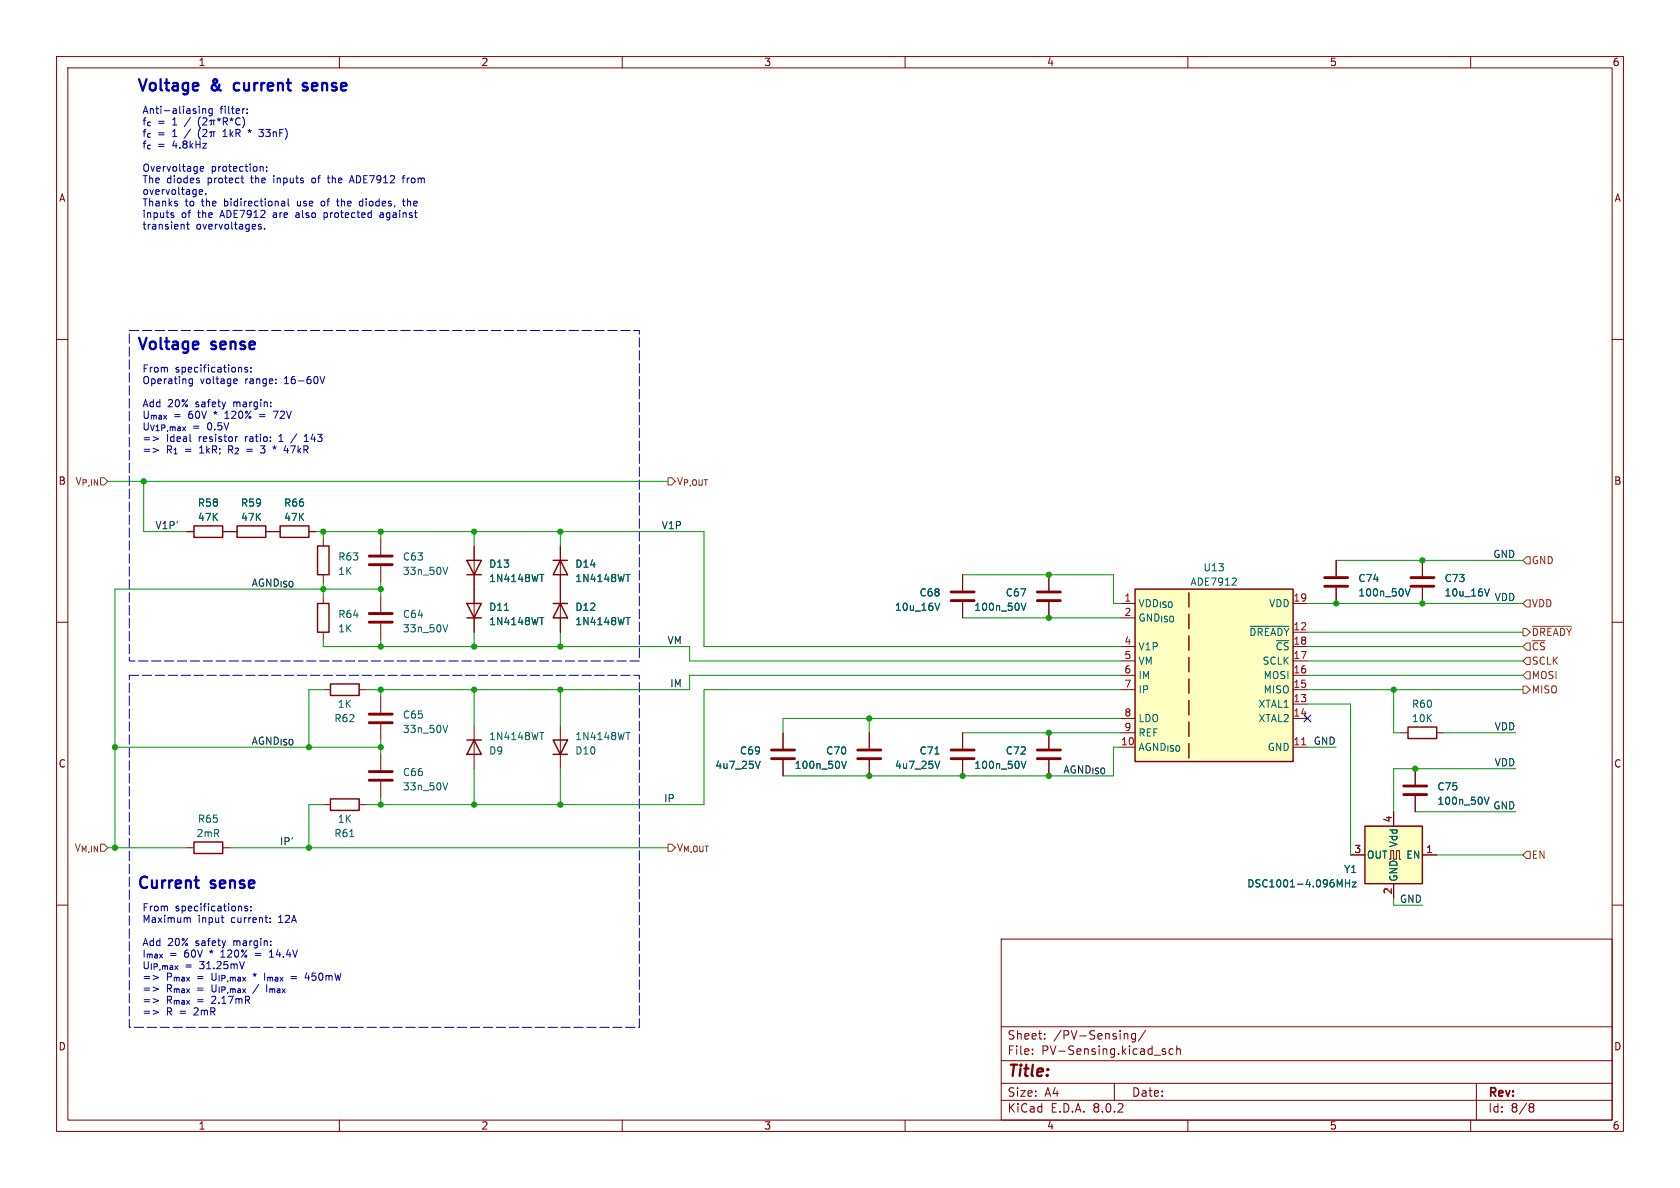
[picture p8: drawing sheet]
<svg xmlns="http://www.w3.org/2000/svg" width="297mm" height="210mm" viewBox="0 0 297 210" stroke-linecap="round" stroke-linejoin="round" font-family="sans-serif">
<g fill="none" stroke="#840000" stroke-width=".18">
<path d="M10 10h277v190h-277zM12 12h273v186h-273zM60 10v2M110 10v2M160 10v2M210 10v2M260 10v2M10 60h2M285 60h2M33 94h1.3M39.4 94h2.5M47 94h2.5"/>
<path d="M54.6 94h1.3M57.1 95.3v1.2M67.3 95.3v2.7M99.1 96.5v15.3M10 110h2M57.1 101.6v1.3M67.3 100.1v2.8M285 110h2M57.1 121.9h1.3M63.5 121.9h1.3M67.3 123.2v2.8M67.3 128v2.8"/>
<path d="M67.3 133.4v2.7M67.3 138.2v2.8M83.8 128.3v7.6M99.1 128.3v7.6M138.4 129.5v2.8M138.4 134.4v2.8M153.7 129.5v2.8M153.7 134.4v2.8M170.2 129.5v2.8M170.2 134.4v2.8M185.4 129.5v2.8M185.4 134.4v2.8"/>
<path d="M247.6 129.5h1.3M250.2 135.9v2.8M254 129.5h1.3M10 160h2M33 149.9h1.3M39.4 149.9h1.2M57.1 142.2h1.3M63.5 142.2h1.3M250.2 140.7v2.8M285 160h2M177 166h108v32h-108zM60 198v2"/>
<path d="M110 198v2M160 198v2M177 194.5h108M177 191.5h108M177 187.5h108M177 181.5h108M182.5 186.3v.1M182.5 185.5v.1M184.7 183.6v.1M184.7 182.8v.1M197 191.5v3M199.2 182.7l.2 .2v.8"/>
<path d="M200.7 182.7v1.2l-.2 .3-.4-.1M200.7 182.8l-.4-.1-.3 .3v.4l.2 .2h.5M202.5 182.1l-1.3 2M205.5 185.8l.5 .2 .1 .2-.2 .2-.4-.1M205.5 185.5h.5M207.4 185.5l-.4-.1-.3 .3v.4l.1 .2h.6M208 185.5l.2-.1 .4 .1 .1 .9M208 184.9v1.5M210 198v2M260 198v2M261 191.5v6.5M270.6 195.1h.3l.3 .3-.3 .3"/>
<path d="M270.6 195.7h.3M270.9 195.7l.2 .2 .1 .4-.3 .3h-.3"/>
</g>
<g fill="none" stroke="#840000" stroke-width=".25">
<path d="M34.3 93h5.1v2h-5.1zM41.9 93h5.1v2h-5.1zM49.5 93h5.1v2h-5.1zM56.1 96.5h2.1v5.1h-2.1zM97.8 99.1h2.5M99.1 99.1l1.2 2.5h-2.5zM97.8 106.7h2.5M99.1 106.7l1.2 2.5h-2.5zM58.4 120.9h5.1v2h-5.1zM82.5 130.8h2.6M83.8 130.8l1.3 2.6h-2.6zM97.8 130.8h2.5l-1.2 2.6z"/>
<path d="M97.8 133.4h2.5M248.9 128.5h5.1v2.1h-5.1zM34.3 148.8h5.1v2.1h-5.1zM58.4 141.2h5.1v2.1h-5.1z"/>
</g>
<g fill="none" stroke="#840000" stroke-width=".51">
<path d="M65.3 99.8h4M65.3 98.3h4M65.3 127.8h4M65.3 126.2h4M65.3 137.9h4M65.3 136.4h4M136.4 134.1h4.1M136.4 132.6h4.1M151.6 134.1h4.1M151.6 132.6h4.1M168.1 134.1h4.1M168.1 132.6h4.1"/>
<path d="M183.4 134.1h4.1M183.4 132.6h4.1M248.2 138.9h4M248.2 140.5h4"/>
</g>
<g fill="none" stroke="#006464" stroke-width=".18">
<path d="M79.2 100.3l-.5 1.2M110.7 101.5h.7M110.7 109.2h.7M79.2 128.2l-.5 1.3M79.2 138.4l-.5 1.2M95.4 129.5h.7M110.7 129.5h.7M134.4 134.6l-.4 1.2M148.8 134.6l.4 1.2 .4-1.2M165.3 133.3h.7M166.1 134.6l-.4 1.2M180.5 134.6l.5 1.2 .4-1.2"/>
<path d="M61.8 147.9h.8M262.4 140.9l.4 1.3 .4-1.3"/>
</g>
<path d="M241.3 146.1h10.2v10.1h-10.2z" fill="#ffffc2"/>
<path d="M241.3 146.1h10.2v10.1h-10.2z" fill="none" stroke="#840000" stroke-width=".25"/>
<path d="M170.2 101.6v2.8M170.2 106.4v2.8M185.4 101.6v2.8M185.4 106.4v2.8M238.8 151.1h2.5M245.6 151.9h.3v-1.5h.5v1.5h.5v-1.5h.5v1.5h.2M246.4 143.5v2.6M246.4 156.2v2.6M251.5 151.1h2.5" fill="none" stroke="#840000" stroke-width=".18"/>
<path d="M166.1 106.6l-.4 1.3M180.5 106.6l.5 1.3 .4-1.3M237.9 155.5v1.3M237.9 156.1h.7M238.6 155.5v1.3M239.1 155.9h.6l-.6 .9h.6" fill="none" stroke="#006464" stroke-width=".18"/>
<path d="M168.1 106.2h4.1M168.1 104.6h4.1M183.4 106.2h4.1M183.4 104.6h4.1" fill="none" stroke="#840000" stroke-width=".51"/>
<path d="M200.7 104.1h27.9v30.5h-27.9z" fill="#ffffc2"/>
<g fill="none" stroke="#840000" stroke-width=".25">
<path d="M82.5 99.1h2.6l-1.3 2.5zM56.1 106.7h2.1v5.1h-2.1zM82.5 106.7h2.6l-1.3 2.5zM82.5 101.6h2.6M82.5 109.2h2.6M200.7 104.1h27.9v30.5h-27.9zM210.2 104.8v2.5M210.2 108.6v2.5M210.2 112.4v2.5M210.2 116.2v2.5M210.2 120v2.6M210.2 123.8v2.6"/>
<path d="M210.2 127.6v2.6M210.2 131.4v2.6"/>
</g>
<g fill="none" stroke="#840000" stroke-width=".18">
<path d="M33 94h1.3M39.4 94h2.5M47 94h2.5M54.6 94h1.3M83.8 96.5v15.3M99.1 96.5v2.6M236.2 99.1v2.8M251.5 99.1v2.8M57.1 105.4v1.3M57.1 111.8v1.2M67.3 105.4v2.8M67.3 110.2v2.8"/>
<path d="M99.1 101.6v5.1M99.1 109.2v2.6M170.2 101.6v2.8M170.2 106.4v2.8M185.4 101.6v2.8M185.4 106.4v2.8M198.1 106.7h2.6M198.1 119.4h2.6M198.1 116.8h2.6M198.1 114.3h2.6M198.1 109.2h2.6M228.6 106.7h2.5"/>
<path d="M228.6 111.8h2.5M228.6 119.4h2.5M228.6 116.8h2.5M228.6 114.3h2.5M236.2 103.9v2.8M251.5 103.9v2.8M138.4 129.5v2.8M138.4 134.4v2.8M153.7 129.5v2.8M153.7 134.4v2.8M170.2 129.5v2.8M170.2 134.4v2.8"/>
<path d="M185.4 129.5v2.8M185.4 134.4v2.8M198.1 132.1h2.6M198.1 127h2.6M198.1 121.9h2.6M198.1 129.5h2.6M228.6 132.1h2.5M228.6 124.5h2.5M228.6 127h2.5M228.6 121.9h2.5M250.2 135.9v2.8M238.8 151.1h2.5"/>
<path d="M246.4 143.5v2.6M246.4 156.2v2.6M250.2 140.7v2.8M251.5 151.1h2.5"/>
</g>
<path d="M230.1 131.7h.7" fill="none" stroke="#a90000" stroke-width=".18"/>
<g fill="none" stroke="#006464" stroke-width=".18">
<path d="M79.2 110.4l-.5 1.3M89.2 107.9h.7M95.4 101.5h.7M95.4 109.2h.7M110.7 101.5h.7M110.7 109.2h.7M166.1 106.6l-.4 1.3M180.5 106.6l.5 1.3 .4-1.3M218.4 102.2l.2 .2-.1 .3-.7 .7h.8M221 110.7h6.9M248.4 104.1l.4 1.3 .5-1.3M263.3 104.1l-.4 1.3"/>
<path d="M134.4 134.6l-.4 1.2M148.8 134.6l.4 1.2 .4-1.2M165.3 133.3h.7M166.1 134.6l-.4 1.2M180.5 134.6l.5 1.2 .4-1.2M237.9 155.5v1.3M237.9 156.1h.7M238.6 155.5v1.3M239.1 155.9h.6l-.6 .9h.6M262.4 140.9l.4 1.3 .4-1.3"/>
</g>
<path d="M65.3 110h4M65.3 108.5h4M234.2 103.6h4.1M234.2 102.1h4.1M249.4 103.6h4.1M249.4 102.1h4.1" fill="none" stroke="#840000" stroke-width=".51"/>
<path d="M118.1 84.5h.6l.7 .6-.7 .6h-.6zM269.2 99.1l.7-.7h.6v1.3h-.6zM269.2 116.8l.7-.6h.6v1.3h-.6zM269.2 106.7l.7-.7h.6v1.3h-.6zM269.2 111.1h.7l.6 .7-.6 .6h-.7zM269.2 114.3l.7-.6h.6v1.2h-.6zM269.9 118.7h.6v1.3h-.6l-.7-.6zM270.9 110.7h6.9M269.2 121.3h.7l.6 .6-.6 .7h-.7zM118.1 149.2h.6l.7 .7-.7 .6h-.6zM269.2 151.1l.7-.6h.6v1.3h-.6z" fill="none" stroke="#725600" stroke-width=".18"/>
<path d="M41.4 14.9l-.1 .1 .1 .8M54.3 14.8l-.5-.1-.3 .2 .1 .3 .7 .2 .1 .2-.1 .3-.2 .1-.6-.1M34.4 155.6h.8M35 157h.2" fill="none" stroke="#0000c2" stroke-width=".4"/>
<g fill="none" stroke="#0000c2" stroke-width=".18">
<path d="M35.2 18.8v.1M35.8 19.2v.9M35.8 19.3l.2-.1 .3 .1 .1 .8M37.5 19.3l-.3-.1-.3 .3 .1 .5h.5M37.5 19.2v1l-.2 .3-.3-.1M43.1 19.2h.2M43.7 19.9v.2M43.7 19.3v.1M30.3 38l.4 .2v.2l-.4 .1M30.3 37.7h.4M32.4 39.7l.2 .1v.7M33 39.7h.5"/>
<path d="M33.2 39.2v1.1l.3 .2M35.1 21.2v.8l.3 .6M35.2 33.9l.6-.1v-.2l-.4-.1-.2 .2 .1 .6h.5M35.2 32v.3M35.4 29.9l.6-.2-.1-.2-.3-.1-.2 .2 .1 .6h.4M35.4 22.7a1.46 1.46 0 0 0 0 1.9M35.4 20.6l-.2 .4M35.9 21l.4-.2 .3 .4-.8 .9h.8M35.9 23l.4-.1 .3 .3-.8 .9h.8M36.4 34.2v.2M37.4 21.3v.6l-.2 .2M37.4 23.3v.7l-.2 .1"/>
<path d="M37.8 21.3v.8M37.8 23.3v.8M38 21.3h-.8l-.1 .1M38 23.3h-.8l-.1 .2M38.4 21l.3 .1M38.7 20.8v.3M38.7 21.1l-.2 .3M38.7 21.1l.2 .3M39 21l-.3 .1M39.4 24.1h.7M39.5 20.8v1.3M39.7 23.1l-.3 .1"/>
<path d="M39.8 21.5l.4 .6M40.2 21.1l-.1 .3-.6 .1M40.6 21l.3 .1M40.9 20.8v.3M40.9 21.1l-.2 .3M40.9 21.1l.2 .3M41.2 21l-.3 .1M41.8 21a.59 .59 0 0 0-.1 .8 .59 .59 0 0 0 .7 .2M42.8 32.1l.3 .2M43.1 21a1.48 1.48 0 0 1-.2 1.6M43.8 23.1l.3 .1M44.1 22.9v.3"/>
<path d="M44.1 23.2l-.1 .2M44.1 23.2l.2 .2M44.4 23.1l-.3 .1M45.8 22.9h.8l-.5 .5h.3M45.8 24l.2 .1h.4M46 29.6l.2-.2 .3 .1v.8M46.2 39.7h-.3l-.2 .1v.2l.5 .1v.3h-.5M47.1 30.2v.1M47.1 29.5v.1M49.8 35.6h.5v.8M49.8 36.4h.5M50.3 35.9l-.5 .1"/>
<path d="M50.9 35.1v1.1l.2 .2M52.5 37.6l-.2 .1M52.5 38l-.2 .2 .2 .3M55.2 31.5l-.1 .2 .1 .6M56.9 35.6l-.1 .2 .1 .6M57.3 38.4l.4 .1M57.3 37.6v1.3M57.7 37.6l-.4 .1M57.8 31.5h.5M58 31.1v1l.3 .2M59.5 35.6h.5M59.7 35.1v1.1l.3 .2"/>
<path d="M61.8 32.3l.4-1.2 .4 1.2M61.9 32h.6M64.1 35.6h-.3l-.3 .2 .1 .6h.5M67.8 37.9l-.5 .1-.1 .2 .1 .3 .5-.1M71.1 31.5h.5M71.1 35.6h.5M71.3 35.1v1.1l.3 .2M71.6 31.1l-.3 .1v1.1M46.8 40.4v.1M27.1 77.2l.9 .4-.9 .3M27.1 79.2l.9 .4-.9 .4M33.5 67.1v.6l.1 .1h.4"/>
<path d="M33.6 78h.2M34 67v1l-.2 .2h-.3M39.8 74h.7M41.9 67.8h-.4M41.9 67.2v.1l-.6 .1M42 77.2l-.4 .2M42.5 64.9l.2 .2v.7M43.7 65l-.3-.1-.1 .2v.2l.4 .1v.3h-.4M44.4 65.7v.1M44.4 65v.1M45.9 73.7h.9M46 80l.6 .1"/>
<path d="M46.8 78.8l-.4 .5h.2M47.9 71.8v.1M47.9 71.1v.1M48.3 72.7h.8l-.5 1.3M48.8 79l-.3 .1 .2 .3M49.3 78h.7M49.4 77.1h-.1M50.2 79.7h.8M50.8 79.2v.9M52.5 76.7l-1.1 1.6M53.8 78h.7M53.8 77.1l.4-.3v1.2"/>
<path d="M56.6 66.5l.4 1.3 .4-1.3M27.1 172.4l.9 .4-.9 .4M27.1 174.5l.9 .4-.9 .3M27.1 176.5l.9 .4-.9 .4M27.1 178.6l.9 .3-.9 .4M33.6 162.4v.7M39 169.2h.8M39.3 163l.3 .1M42.5 160.2l.2 .2v.6M43.2 170l-.4 1.2M43.7 160.2h-.3l-.1 .2v.1l.4 .2v.3h-.4M44.4 160.2v.2"/>
<path d="M44.4 160.9v.1M45.2 168.9h.9M47.6 169.2h.8M47.7 162.9v.2M47.7 162.3v.1M47.9 167v.2M47.9 166.4v.1M47.9 168.1l.1-.2v1.3M54.2 172l-.3 .9h.8"/>
</g>
<path d="M22.9 58.4h90.1v58.4h-90.1zM22.9 119.4h90.1v62.2h-90.1z" fill="none" stroke="#0000c2" stroke-width=".18" stroke-dasharray="1.7 .6"/>
<g fill="none" stroke="#009600" stroke-width=".18">
<path d="M19 85.1h99.1M25.4 85.1v8.9h7.6M55.9 94h68.6v20.3h73.6M57.1 94v1.3M67.3 94v1.3M83.8 94v2.5M99.1 94v2.5M236.2 99.1h33M57.1 102.9v2.5M57.1 113v1.3h64.8v2.5h76.2M67.3 104.1h-47v45.8h12.7M67.3 102.9v2.5"/>
<path d="M67.3 113v1.3M83.8 111.8v2.5M99.1 111.8v2.5M170.2 101.6h26.6v5.1h1.3M170.2 109.2h27.9M198.1 119.4h-76.2v2.5h-57.1M231.1 114.3h38.1M231.1 116.8h38.1M231.1 119.4h38.1M231.1 106.7h38.1M231.1 111.8h38.1M20.3 132.1h47"/>
<path d="M57.1 121.9h-2.5v10.2M67.3 121.9v1.3M67.3 130.8v2.6M83.8 121.9v6.4M83.8 135.9v6.3M99.1 121.9v6.4M99.1 135.9v6.3M153.7 127v2.5M170.2 129.5h27.9M198.1 121.9h-73.6v20.3h-59.7M198.1 132.1h-1.3v5.1h-58.4M198.1 127h-59.7v2.5"/>
<path d="M231.1 121.9h38.1M231.1 132.1h5.1M231.1 124.5h7.7v26.6M246.4 121.9v7.6h1.2M255.3 129.5h12.7M268 135.9h-21.6v7.6M40.6 149.9h77.5M57.1 142.2h-2.5v7.7M67.3 141v1.2M246.4 158.8v1.2h5.1M250.2 143.5h17.8M254 151.1h15.2"/>
</g>
<path d="M230.5 126.4l1.2 1.2M231.7 126.4l-1.2 1.2" fill="none" stroke="#000084" stroke-width=".18"/>
<g fill="#009600" stroke="#009600" stroke-width=".18">
<circle cx="185.4" cy="101.6" r=".46"/>
<circle cx="185.4" cy="109.2" r=".46"/>
<circle cx="185.4" cy="129.5" r=".46"/>
<circle cx="185.4" cy="137.2" r=".46"/>
<circle cx="170.2" cy="137.2" r=".46"/>
<circle cx="83.8" cy="121.9" r=".46"/>
<circle cx="99.1" cy="142.2" r=".46"/>
<circle cx="99.1" cy="121.9" r=".46"/>
<circle cx="153.7" cy="127" r=".46"/>
<circle cx="153.7" cy="137.2" r=".46"/>
<circle cx="99.1" cy="114.3" r=".46"/>
<circle cx="83.8" cy="114.3" r=".46"/>
<circle cx="246.4" cy="121.9" r=".46"/>
<circle cx="250.2" cy="135.9" r=".46"/>
<circle cx="57.1" cy="104.1" r=".46"/>
<circle cx="67.3" cy="94" r=".46"/>
<circle cx="57.1" cy="94" r=".46"/>
<circle cx="236.2" cy="106.7" r=".46"/>
<circle cx="251.5" cy="99.1" r=".46"/>
<circle cx="251.5" cy="106.7" r=".46"/>
<circle cx="54.6" cy="149.9" r=".46"/>
<circle cx="67.3" cy="121.9" r=".46"/>
<circle cx="20.3" cy="132.1" r=".46"/>
<circle cx="20.3" cy="149.9" r=".46"/>
<circle cx="67.3" cy="132.1" r=".46"/>
<circle cx="67.3" cy="142.2" r=".46"/>
<circle cx="83.8" cy="142.2" r=".46"/>
<circle cx="83.8" cy="94" r=".46"/>
<circle cx="99.1" cy="94" r=".46"/>
<circle cx="67.3" cy="104.1" r=".46"/>
<circle cx="25.4" cy="85.1" r=".46"/>
<circle cx="67.3" cy="114.3" r=".46"/>
</g>
<g font-size="2.8" fill="#0000c2">
<text x="24.1" y="16.3">Voltage</text>
<text x="37.5" y="16.3">&amp;</text>
<text x="42.3" y="16.3">current</text>
<text x="55.3" y="16.3">sense</text>
<text x="24.1" y="62">Voltage</text>
<text x="37.5" y="62">sense</text>
<text x="24.1" y="157.2">Current</text>
<text x="37.4" y="157.2">sense</text>
</g>
<text font-size="2.8" fill="#840000" x="178" y="190.9">Title:</text>
<g font-size="2.1" fill="#840000">
<text x="178" y="184">Sheet:</text>
<text x="186.2" y="184">/PV-Sensing/</text>
<text x="178" y="186.7">File:</text>
<text x="184.1" y="186.7">PV-Sensing.kicad_sch</text>
<text x="178" y="196.9">KiCad</text>
<text x="178" y="194.1">Size:</text>
<text x="184.7" y="194.1">A4</text>
<text x="185.7" y="196.9">E.D.A.</text>
<text x="193.3" y="196.9">8.0.2</text>
<text x="200" y="194.1">Date:</text>
<text x="263" y="194.3">Rev:</text>
<text x="263" y="196.9">Id:</text>
<text x="267.1" y="196.9">8/8</text>
</g>
<g font-size="1.8" fill="#840000">
<text x="35" y="11.9">1</text>
<text x="85" y="11.9">2</text>
<text x="135" y="11.9">3</text>
<text x="185" y="11.9">4</text>
<text x="235" y="11.9">5</text>
<text x="285" y="11.9">6</text>
<text x="10.3" y="35.9">A</text>
<text x="285.3" y="35.9">A</text>
<text x="10.3" y="85.9">B</text>
<text x="285.3" y="85.9">B</text>
<text x="10.3" y="135.9">C</text>
<text x="285.3" y="135.9">C</text>
<text x="10.3" y="185.9">D</text>
<text x="285.3" y="185.9">D</text>
<text x="35" y="199.9">1</text>
<text x="85" y="199.9">2</text>
<text x="135" y="199.9">3</text>
<text x="185" y="199.9">4</text>
<text x="235" y="199.9">5</text>
<text x="285" y="199.9">6</text>
</g>
<g font-size="1.8" fill="#0000c2">
<text x="25.1" y="20.5">Anti-aliasing</text>
<text x="25.1" y="22.5">f_{c}=</text>
<text x="30.6" y="22.5">1</text>
<text x="33" y="22.5">/</text>
<text x="38.9" y="20.5">filter:</text>
<text x="25.1" y="24.5">f_{c}=</text>
<text x="25.1" y="26.6">f_{c}=</text>
<text x="30.6" y="24.5">1</text>
<text x="30.6" y="26.6">4.8kHz</text>
<text x="33" y="24.5">/</text>
<text x="40.1" y="24.5">1kR</text>
<text x="46.9" y="24.5">33nF)</text>
<text x="25.1" y="30.7">Overvoltage</text>
<text x="25.1" y="32.7">The</text>
<text x="25.1" y="34.8">overvoltage.</text>
<text x="29.5" y="32.7">diodes</text>
<text x="36.8" y="32.7">protect</text>
<text x="37.3" y="30.7">protection:</text>
<text x="44.7" y="32.7">the</text>
<text x="48.8" y="32.7">inputs</text>
<text x="55.8" y="32.7">of</text>
<text x="58.8" y="32.7">the</text>
<text x="63" y="32.7">ADE7912</text>
<text x="72.5" y="32.7">from</text>
<text x="25.1" y="36.8">Thanks</text>
<text x="25.1" y="38.9">inputs</text>
<text x="25.1" y="40.9">transient</text>
<text x="32.1" y="38.9">of</text>
<text x="32.7" y="36.8">to</text>
<text x="34.7" y="40.9">overvoltages.</text>
<text x="35.1" y="38.9">the</text>
<text x="35.8" y="36.8">the</text>
<text x="39.2" y="38.9">ADE7912</text>
<text x="39.9" y="36.8">bidirectional</text>
<text x="48.8" y="38.9">are</text>
<text x="52.9" y="38.9">also</text>
<text x="53" y="36.8">use</text>
<text x="57.4" y="36.8">of</text>
<text x="58.1" y="38.9">protected</text>
<text x="60.5" y="36.8">the</text>
<text x="64.6" y="36.8">diodes,</text>
<text x="68.2" y="38.9">against</text>
<text x="72.5" y="36.8">the</text>
<text x="25.1" y="66.2">From</text>
<text x="25.1" y="68.2">Operating</text>
<text x="31" y="66.2">specifications:</text>
<text x="35.4" y="68.2">voltage</text>
<text x="43.5" y="68.2">range:</text>
<text x="50.5" y="68.2">16-60V</text>
<text x="25.1" y="72.3">Add</text>
<text x="25.1" y="74.4">U_{max}</text>
<text x="25.1" y="76.4">U_{V1P,max} 0.5V</text>
<text x="29.6" y="72.3">20%</text>
<text x="30.7" y="74.4">=</text>
<text x="33.4" y="74.4">60V</text>
<text x="34" y="76.4">=</text>
<text x="34.7" y="72.3">safety</text>
<text x="38.1" y="74.4">*</text>
<text x="40.2" y="74.4">120%</text>
<text x="41.5" y="72.3">margin:</text>
<text x="49.2" y="74.4">72V</text>
<text x="25.1" y="78.4">=&gt;</text>
<text x="25.1" y="80.5">=&gt;</text>
<text x="29.4" y="78.4">Ideal</text>
<text x="29.4" y="80.5">R_{1}</text>
<text x="32.8" y="80.5">=</text>
<text x="35.2" y="78.4">resistor</text>
<text x="35.5" y="80.5">1kR;</text>
<text x="40.8" y="80.5">R_{2}</text>
<text x="43.6" y="78.4">ratio:</text>
<text x="47" y="80.5">3</text>
<text x="49.4" y="80.5">*</text>
<text x="49.8" y="78.4">1</text>
<text x="51.5" y="80.5">47kR</text>
<text x="54.7" y="78.4">143</text>
<text x="25.1" y="161.4">From</text>
<text x="31" y="161.4">specifications:</text>
<text x="25.1" y="163.5">Maximum</text>
<text x="25.1" y="167.6">Add</text>
<text x="29.6" y="167.6">20%</text>
<text x="34.7" y="167.6">safety</text>
<text x="35" y="163.5">input</text>
<text x="41" y="163.5">current:</text>
<text x="41.5" y="167.6">margin:</text>
<text x="49.5" y="163.5">12A</text>
<text x="25.1" y="169.6">I_{max}</text>
<text x="25.1" y="171.7">U_{IP,max}</text>
<text x="25.1" y="173.7">=&gt;</text>
<text x="29.4" y="173.7">P_{max}</text>
<text x="30" y="169.6">=</text>
<text x="32.7" y="171.7">=</text>
<text x="32.7" y="169.6">60V</text>
<text x="34.9" y="173.7">=</text>
<text x="35.4" y="171.7">31.25mV</text>
<text x="37.4" y="169.6">*</text>
<text x="37.7" y="173.7">U_{IP,max} I_{max}</text>
<text x="39.5" y="169.6">120%</text>
<text x="45.3" y="173.7">*</text>
<text x="48.5" y="169.6">14.4V</text>
<text x="55" y="173.7">450mW</text>
<text x="25.1" y="175.7">=&gt;</text>
<text x="25.1" y="177.8">=&gt;</text>
<text x="25.1" y="179.8">=&gt;</text>
<text x="29.4" y="175.7">R_{max}</text>
<text x="29.4" y="177.8">R_{max}</text>
<text x="29.4" y="179.8">R =</text>
<text x="34.6" y="179.8">2mR</text>
<text x="34.9" y="175.7">=</text>
<text x="34.9" y="177.8">=</text>
<text x="37.7" y="175.7">U_{IP,max} I_{max}</text>
<text x="37.7" y="177.8">2.17mR</text>
<text x="45.3" y="175.7">/</text>
</g>
<g font-size="1.8" fill="#725600">
<text x="13.2" y="86">V_{P,IN}</text>
<text x="119.6" y="86">V_{P,OUT}</text>
<text x="270.7" y="99.9">GND</text>
<text x="270.7" y="107.5">VDD</text>
<text x="270.7" y="112.6">~{DREADY}</text>
<text x="270.7" y="117.7">SCLK</text>
<text x="270.7" y="115.2">~{CS}</text>
<text x="270.7" y="120.2">MOSI</text>
<text x="270.7" y="122.8">MISO</text>
<text x="119.6" y="150.7">V_{M,OUT}</text>
<text x="270.7" y="152">EN</text>
</g>
<g font-size="1.8" fill="#006464">
<text x="34.9" y="89.8">R58</text>
<text x="42.5" y="89.8">R59</text>
<text x="50.1" y="89.8">R66</text>
<text x="34.9" y="92.3">47K</text>
<text x="42.5" y="92.3">47K</text>
<text x="50.1" y="92.3">47K</text>
<text x="59.7" y="101.8">1K</text>
<text x="59.7" y="99.3">R63</text>
<text x="71.1" y="99.3">C63</text>
<text x="71.1" y="101.8">33n_50V</text>
<text x="86.4" y="100.6">D13</text>
<text x="101.6" y="100.6">D14</text>
<text x="212.7" y="101.2">U13</text>
<text x="86.4" y="103.1">1N4148WT</text>
<text x="101.6" y="103.1">1N4148WT</text>
<text x="162.5" y="105.6">C68</text>
<text x="177.7" y="105.6">C67</text>
<text x="201.2" y="107.5">VDD_{ISO}</text>
<text x="210.4" y="103.7">ADE7912</text>
<text x="224.3" y="107.5">VDD</text>
<text x="240" y="105.6">100n_50V</text>
<text x="240" y="103.1">C74</text>
<text x="255.3" y="103.1">C73</text>
<text x="255.3" y="105.6">10u_16V</text>
<text x="59.7" y="112">1K</text>
<text x="59.7" y="109.4">R64</text>
<text x="71.1" y="109.4">C64</text>
<text x="71.1" y="112">33n_50V</text>
<text x="86.4" y="108.2">D11</text>
<text x="86.4" y="110.7">1N4148WT</text>
<text x="101.6" y="108.2">D12</text>
<text x="101.6" y="110.7">1N4148WT</text>
<text x="158.1" y="108.2">10u_16V</text>
<text x="172.1" y="108.2">100n_50V</text>
<text x="201.2" y="110.1">GND_{ISO}</text>
<text x="220.8" y="112.6">~{DREADY}</text>
<text x="201.2" y="115.2">V1P</text>
<text x="201.2" y="117.7">VM</text>
<text x="223.1" y="117.7">SCLK</text>
<text x="225.4" y="115.2">~{CS}</text>
<text x="59.6" y="125.3">1K</text>
<text x="201.2" y="120.2">IM</text>
<text x="201.2" y="122.8">IP</text>
<text x="222.4" y="125.3">XTAL1</text>
<text x="223.3" y="122.8">MISO</text>
<text x="223.3" y="120.2">MOSI</text>
<text x="249.5" y="125.3">R60</text>
<text x="59" y="127.9">R62</text>
<text x="71.1" y="127.2">C65</text>
<text x="71.1" y="129.8">33n_50V</text>
<text x="86.4" y="131">1N4148WT</text>
<text x="101.6" y="131">1N4148WT</text>
<text x="201.2" y="127.9">LDO</text>
<text x="201.2" y="130.4">REF</text>
<text x="222.4" y="127.9">XTAL2</text>
<text x="249.5" y="127.9">10K</text>
<text x="71.1" y="137.4">C66</text>
<text x="86.4" y="133.6">D9</text>
<text x="101.6" y="133.6">D10</text>
<text x="126.4" y="136.1">4u7_25V</text>
<text x="130.7" y="133.6">C69</text>
<text x="140.4" y="136.1">100n_50V</text>
<text x="146" y="133.6">C70</text>
<text x="158.1" y="136.1">4u7_25V</text>
<text x="162.5" y="133.6">C71</text>
<text x="172.1" y="136.1">100n_50V</text>
<text x="177.7" y="133.6">C72</text>
<text x="201.2" y="132.9">AGND_{ISO}</text>
<text x="224" y="132.9">GND</text>
<text x="71.1" y="139.9">33n_50V</text>
<text x="254" y="139.9">C75</text>
<text x="254" y="142.5">100n_50V</text>
<text x="34.6" y="148.2">2mR</text>
<text x="34.9" y="145.6">R65</text>
<text x="59" y="148.2">R61</text>
<text x="59.6" y="145.6">1K</text>
<text x="247.2" y="149.9" transform="rotate(-90 247.2 149.9)">Vdd</text>
<text x="237.5" y="154.5">Y1</text>
<text x="241.6" y="152">OUT</text>
<text x="247.2" y="156" transform="rotate(-90 247.2 156)">GND</text>
<text x="248.5" y="152">EN</text>
<text x="220.4" y="157.1">DSC1001-4.096MHz</text>
</g>
<g font-size="1.8" fill="#0f0f0f">
<text x="27.4" y="93.6">V1P'</text>
<text x="116.9" y="93.6">V1P</text>
<text x="263.9" y="98.7">GND</text>
<text x="44.3" y="103.8">AGND_{ISO}</text>
<text x="264.1" y="106.3">VDD</text>
<text x="117.9" y="114">VM</text>
<text x="118.4" y="121.6">IM</text>
<text x="232.1" y="131.7">GND</text>
<text x="264.1" y="129.2">VDD</text>
<text x="187.9" y="136.8">AGND_{ISO}</text>
<text x="264.1" y="135.5">VDD</text>
<text x="117.3" y="141.9">IP</text>
<text x="263.9" y="143.2">GND</text>
<text x="49.4" y="149.5">IP'</text>
<text x="247.4" y="159.7">GND</text>
</g>
<g font-size="1.8" fill="#a90000">
<text x="198.7" y="106.4">1</text>
<text x="228.6" y="106.4">19</text>
<text x="198.7" y="109">2</text>
<text x="228.6" y="111.5">12</text>
<text x="198.7" y="114">4</text>
<text x="198.7" y="116.6">5</text>
<text x="198.7" y="119.1">6</text>
<text x="228.6" y="119.1">16</text>
<text x="228.6" y="116.6">17</text>
<text x="228.6" y="114">18</text>
<text x="198.7" y="121.7">7</text>
<text x="228.6" y="124.2">13</text>
<text x="228.6" y="121.7">15</text>
<text x="198.1" y="131.8">10</text>
<text x="198.7" y="126.7">8</text>
<text x="198.7" y="129.3">9</text>
<text x="228.6" y="131.8">11</text>
<text x="228.6" y="126.7">14</text>
<text x="246.1" y="145.5" transform="rotate(-90 246.1 145.5)">4</text>
<text x="239.3" y="150.9">3</text>
<text x="252" y="150.9">1</text>
<text x="246.1" y="158.2" transform="rotate(-90 246.1 158.2)">2</text>
</g>
<g font-size="1.8" fill="#009600">
<text x="44.3" y="131.7">AGND_{ISO}</text>
<text x="13.1" y="150.7">V_{M,IN}</text>
</g>
</svg>
